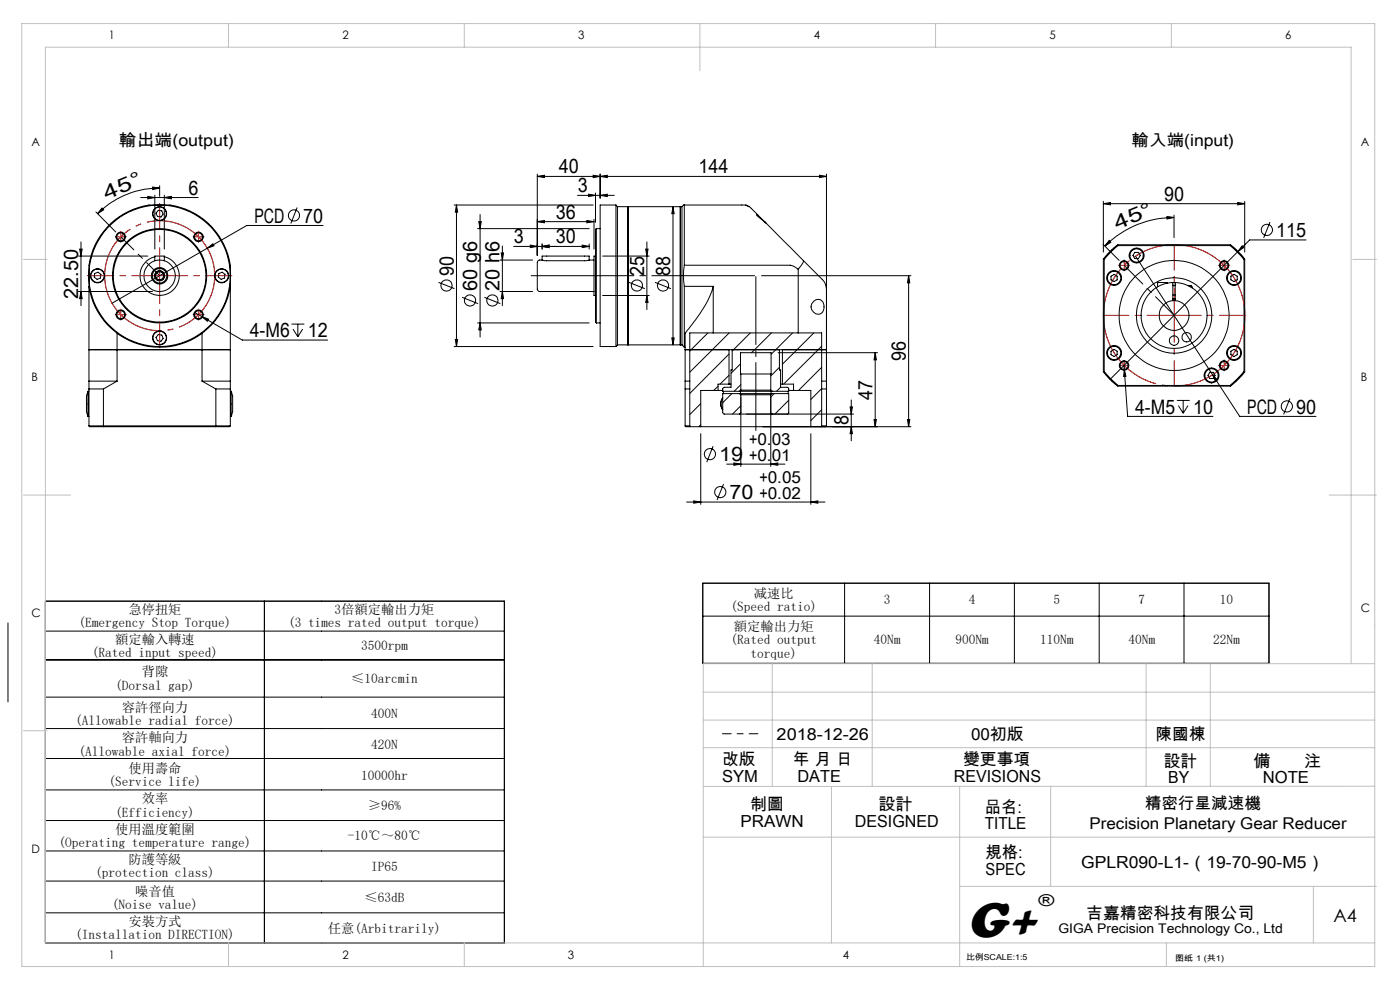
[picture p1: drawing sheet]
<svg xmlns="http://www.w3.org/2000/svg" width="297mm" height="210mm" viewBox="0 0 297 210" stroke-linecap="round" stroke-linejoin="round" font-family="sans-serif">
<g fill="none" stroke="#000" stroke-width=".21">
<path d="M32.3 39.7l1.6 .2-1.5 .3zM33.9 39.9a18.7 18.7 0 0 0-13.2 5.4M33.9 39.4v2.3M114 37.4l1.5-.2v.5zM114 37.4h61.3M114 36.9v17.3M125.8 37.2l1.5 .2-1.5 .3zM127.3 37.4l1.5-.2v.5zM127.3 36.9v5.1M173.8 37.2l1.5 .2-1.5 .3zM175.3 36.9v53.4M16.7 54.3h14.7"/>
<path d="M16.9 52.8h.5l-.2 1.5zM17.2 51.3v13.5M18.9 58.5a15 15 0 0 0 15 15 15 15 0 0 0 15-15M18.9 58.5a15 15 0 0 1 15-15 15 15 0 0 1 15 15M18.9 58.5a14.5 14.5 0 0 1 8.4-13.7l1-.4a13 13 0 0 1 6.3-.9 14.5 14.5 0 0 1 12.4 7.4 12.9 12.9 0 0 1 1.9 7.6M18.9 58.5v2.2M20.1 58l.7-.3 .6 .5-.1 .8-.7 .3-.6-.5zM20.4 45l4.2 4.2M21.6 44.1l.4 .4-1.3 .8zM29.8 41.9h12.3M31.4 41.7l1.4 .2-1.4 .3zM32.8 54.5a4.2 4.2 0 0 0-2.4 6.4 4.2 4.2 0 0 0 6.9 0 4.2 4.2 0 0 0-2.4-6.4"/>
<path d="M32.8 55.3v-1h2.1v1M32.8 41.4v11.4M33.6 44.6l.7 .1 .3 .7-.5 .6-.7-.1-.3-.7zM34.9 41.9l1.5-.2v.5zM34.9 41.4v11.4M44 52.7l1.2-1 .2 .4zM44 52.7l-20.3 11.6M46.4 58l.7-.3 .6 .5-.1 .8-.7 .3-.6-.5zM48.9 58.5v2.2M63 44l-1.3 3.4M68.5 47.8h-16.1l-8.4 4.9M93 59.9l3.4 1.3"/>
<path d="M96.3 43.5h29.5M96.8 43.5l.3 1.5h-.5zM96.8 43.5v30M101.3 48.5h23.7M101.6 47h.5l-.3 1.5zM101.8 45.5v26M106.1 55.2h6.9M106.3 53.6h.5l-.2 1.6zM106.6 52.2v12.6M109 52.3h16M112.5 52l1.5 .3-1.5 .2zM114 47l1.5-.2v.5z"/>
<path d="M114 47h12M115 55.2h-.7l-.3 .5v5.6l.2 .5h11.8M115 55.2l.6 .1h8.8l.6-.1M115 55.2v-.9h10v.9M115 52.3l1.5-.3v.5zM115 51.7v1.1M122.5 41.4h7.8M123.5 52l1.5 .3-1.5 .2zM124.5 46.8l1.5 .2-1.5 .3zM124.8 41.2l1.5 .2-1.5 .3zM125 55.2h1M125 51.7v1.1"/>
<path d="M126 46.5v6.3M126.3 54.3h-.3v8.4h.3M126.3 40.9v6.3M126.5 48.5v20M126.5 48.5a3.4 3.4 0 0 0-.2 2.2v15.6a3.4 3.4 0 0 0 .2 2.2M126.5 48.5h.8M127.3 41.4l1.5-.2v.5zM127.8 54.3h9.9M130.7 43.5v30M130.7 43.5h-3.4v30h3.4M130.7 43.5l.3 .3M131 43.8v29.4"/>
<path d="M131 43.8h13.7M133.1 43.8v29.4M133.3 43.8v29.4M133.4 59.9l3.4 1.3M137 52.8h.5l-.3 1.5zM137.2 51.3v14.4M139 59.9l3.3 1.3M142.8 43.8l.2 1.5h-.5zM142.8 43.8v29.4M144.3 43.8v29.4M144.7 43.8v29.4M145 43.5l-.3 .3"/>
<path d="M145 43.5h13.2M145.2 56.3a14.3 14.3 0 0 0 0 4.4M145.2 56.3h22.4l1 .3 .7 .5M145.2 43.5v12.8M158.2 43.5l.7 .3M158.3 43.5l.8 .5 1.8 1.7M160.9 45.7l-.4-.1 2 1.7 7.9 8M160.9 45.7l1.6 1.6M161.6 58.5h31.7M169.3 57.1v13.5M170.4 55.3l-.1 .5-1 1.3M170.4 55.3l4 4a2.7 2.7 0 0 1 .9 2.1"/>
<path d="M192.8 58.5l.2 1.5h-.5zM192.8 58.5v32M234 51.8l3.4 3.4M234.1 55l.1 .1M234.1 43.2l1.5-.2v.5zM234.1 42.7v10.8M234.1 43.2h30M234.2 55.1v23.7M235.3 51l.4 .4-1.3 .8zM235.4 53.5l1.7-1.6h23.9l2.4 2.2 .7 .9v23.9l-2 2.1-1.1 .9h-23.9l-2-1.8-1-1.3v-23.8zM235.7 58.6l.7-.4 .6 .4v.8l-.6 .3-.7-.3zM237.2 52.1l-1.6 1.4-1.4 1.6"/>
<path d="M237.2 52.1l-.1-.2-1.2 1.1-1.8 2M237.2 52.1h23.7M240.7 53.5h.8l.4 .7-.4 .6h-.8l-.4-.6zM240.9 54.4l16.3 25.1M247.6 45.9l1.5 .2-1.5 .4zM248.8 59.9l-1.2 .2M248.8 59.9v3.5M248.8 59.9h.5M249.1 46.1a20.6 20.6 0 0 0-14.7 6.1M249.1 45.6v4.8M249.3 59.9v3.5M249.3 59.9a7 7 0 0 1 5.9 10.3 7 7 0 0 1-11.8 .9 7 7 0 0 1 4.2-11"/>
<path d="M260.9 52.1l1.6 1.4 1.4 1.6M260.9 52.1l.1-.2 1.6 1.5 1.1 1.2 .4 .4-.2 .1M261.1 58.6l.7-.4 .7 .4v.8l-.7 .3-.7-.3zM262.6 43l1.5 .2-1.5 .3zM262.6 53.4l-27.1 27.1M263.5 52.1l.4 .4-1.3 .9zM263.9 55.1v23.7M264.1 42.7v10.8M269.4 47.1l-1.3 3.4M277.1 50.9h-12l-2.5 2.5M16.7 61.8h15.6M17.2 61.8l.2 1.6h-.5z"/>
<path d="M18.9 74.2h30M18.9 60.7a15.2 15.2 0 0 0 15 13 15.2 15.2 0 0 0 15-13M18.9 60.7v29.6M24.8 70.7v10.1M33.6 71l.7 .1 .3 .7-.5 .6-.7-.1-.3-.7zM41.4 66.3l1.4 .9M42.8 67.2l1.4 .5-.2 .4zM42.8 67.2l8.6 4.9h18.1M42.9 70.7v10.1M48.9 60.7v29.6M61.8 68.7h2.8M62.2 69.8l1 1.6"/>
<path d="M63.2 68.7v2.7M64.2 69.8l-1 1.6M96.3 73.5h29.5M96.6 72h.5l-.3 1.5zM98 63.1l3.4 1.3M101.3 68.5h23.7M101.8 68.5l.3 1.5h-.5zM102.8 63.1l3.4 1.3M106.1 61.8h6.9M106.6 61.8l.2 1.6h-.5zM126.5 68.5h.8M127.8 62.7h9.9"/>
<path d="M131 73.2h13.7M131 73.2l-.3 .3M137.2 62.7l.3 1.5h-.5zM142.5 71.7h.5l-.2 1.5zM144.7 73.2l.5 .5M145.2 60.7v13M145.2 73.7h.1M145.2 60.7h6.1M145.3 74.2h30M150.2 70.6l-3.9 3.9M151.3 60.7a26.4 26.4 0 0 1-4.7 8.4l-1.3 1.6v19.6M151.3 70.6h-5v19.9"/>
<path d="M151.3 70.6h18M151.3 60.7v9.9M154.7 74.2v7.3M154.7 75.1l-8.4 8.4M154.7 79.6l-1.9 1.9M154.7 70.6l-8.4 8.3M155.3 74.2v4.3h-.2v3.7h-1.6l-.2 .3v.5h3.5M157.1 77.2l-2 2M157.2 79.3h6.3M157.2 79.3v3.5M157.2 79.3l-.1-4.5h6.5l-.1 4.5M159.2 70.6l-3.9 3.8"/>
<path d="M163.5 79.3v3.5M163.7 70.6l-4.3 4.2M165.1 74.8h21.1M165.3 74.2v4.3h.3v3.7M165.3 77.9l-1.8 1.9M166 74.2v7.3M168.1 70.6l-4.5 4.6M169.3 70.6h5v10.2M172.6 63.9a1.37 1.37 0 0 1 1.7-.1 1.37 1.37 0 0 1 .5 1.6 1.31 1.31 0 0 1-1.1 1.3 1.31 1.31 0 0 1-1.5-1 1.44 1.44 0 0 1 .4-1.8zM172.6 70.6l-6.6 6.6M174.3 73.4l-8.1 8.1M174.3 77.9l-4.9 4.9"/>
<path d="M185.7 74.8l.2 1.5h-.5zM185.7 74.8v15.7M234.2 78.8h-.1l1.8 2 1.2 1.1 .1-.1M234.2 78.8l1.4 1.6 1.6 1.4M235.7 74.5l.7-.4 .6 .4v.7l-.6 .4-.7-.4zM238.5 77.5v.8M238.5 78.3l.4 1.5-.5 .1zM238.5 78.3l.7 10h18.1M247.6 60.1v-.2h-2v.9M248.8 63.4v.3a3.2 3.2 0 0 0-2.9 3.5 3.2 3.2 0 0 0 3.5 2.8 3.2 3.2 0 0 0 2.8-3.6 3.2 3.2 0 0 0-2.9-2.6M248.8 63.4h.5M248.8 60.6h.5"/>
<path d="M248.8 62.6h.5M248.8 63.8h.5M249.3 63.4v.4M252.1 60.6h.6M252.7 60.6v.4M252.7 60.6l.2 .5M256.6 79h.8l.4 .6-.4 .7h-.8l-.3-.7zM257.2 79.5l1.1 1.1-.5 .3zM257.2 79.5l5.8 8.8h16.2M261.1 74.5l.7-.4 .7 .4v.7l-.7 .4-.7-.4zM263.9 78.8h.2l-.7 .9-2.4 2.2-.1-.1M263.9 78.8l-3 3"/>
<path d="M18.7 83v5.3M18.7 83l-.1 .4a13.1 13.1 0 0 0-.1 4.3l.2 .6M18.7 88.3h.2M18.7 83h.2M18.9 80.8h5.9M18.9 82.5h3M18.9 90.3h3M18.9 90.3l.1 .2h3M21.9 90.3l.1 .2M21.9 90.3h23.9M21.9 82.5v7.8M22 90.5h23.7"/>
<path d="M24.8 80.8l-2.9 1.7M42.9 80.8h6M42.9 80.8l2.9 1.7M45.8 82.5h3.1M45.8 90.3h3.1M45.8 90.3l-.1 .2M45.8 82.5v7.8M48.9 90.3l-.2 .2h-3M48.9 88.3h.1M48.9 83h.1M49 83l.1 .2a13.5 13.5 0 0 1 0 5l-.1 .1M49 83v5.3"/>
<path d="M145.3 82.5h1M145.3 80.8h1M145.3 90.3h1M145.3 90.3l.2 .2h.8M146.3 90.5h2.4M148.7 92v15M148.7 85.6l-2.4 2.3M148.7 90.1l-.5 .4M151.3 94.6l-1.4 3.4M152.3 82.8h1M152.3 82.8h-3.6v7.7M152.3 81.9l-.9 .9"/>
<path d="M153.3 84.4a2.1 2.1 0 0 0 0 2.5M153.3 84.4a2.13 2.13 0 0 0 0 2.6M153.5 83v.5M154.2 98.5h12.3M154.7 81.5h.4M154.7 81.5h-2.4v1.3M155.3 83.5l-2 1.9M155.7 98.2l1.5 .3-1.5 .2zM156.8 83.5h-3.5v4l.2 .3h3.3M156.8 83h.3M156.8 83.5h.3M156.8 83.5l.4 .2"/>
<path d="M157.1 83h6.5M157.1 83.5h6.5M157.1 83v.5M157.2 87.5l-.4 .3M157.2 82.8h6.3M157.2 83.7h6.3M157.2 83.7v15.2M157.2 82.8l-.4 .2M157.2 81.6l-1.4 1.4M157.2 86.1l-1.8 1.7M158.3 87.8h22.8M161.8 90.5h31.5"/>
<path d="M163.5 87.5l.3 .3h-7M163.5 83.7v15.2M163.5 82.8l.3 .2M163.5 98.5l1.5-.3v.5zM163.6 83h.2M163.6 83.5h.2M163.6 83v.5M163.8 83.5h3.5v4.1l-.3 .2M163.8 83.5l-.3 .2M164.2 83.5l-.7 .7M165.6 82.2h1.5l.2 .2v.6h-3.5M165.6 81.5h.4"/>
<path d="M165.6 82.2l-.9 .8M166 81.5h2.3v1.3M167.2 83v.5M167.3 82.8h1M167.3 84.9l-2.9 2.9M168.3 82.8h3.7v7.7h-23.3M172 92v15M174.3 82.5h1M174.3 90.3h1M174.3 80.8h1M174.3 80.8v1.7M174.3 82.5v8h.9l.1-.2"/>
<path d="M174.3 82.4l-2.3 2.3M174.3 86.9l-2.3 2.3M180.3 86.3h.5l-.2 1.5zM180.6 90.5l.2 1.5h-.5zM180.6 84.8v8.7M185.4 89h.5l-.2 1.5zM192.5 89h.5l-.2 1.5zM237.2 81.8h23.7M249.7 84.9h2.7M250 86l1 1.7M251 84.9v2.8M252 86l-1 1.7"/>
<path d="M273.6 84.5l-1.3 3.4M145.7 106.5h29.3M147.2 106.2l1.5 .3-1.5 .2zM153.5 102.7l-1.4 3.4M172 106.5l1.5-.3v.5zM1.7 132.1v16.8M9.6 127.5h97.4v72.5h-97.4zM9.6 133.9h97.4M9.6 140h97.4M56.1 127.5v72.5M149.1 123.7h120.1v17h-120.1zM149.1 130.7h120.1"/>
<path d="M179.2 123.7v17M197.2 123.7v17M215.2 123.7v17M233.2 123.7v17M251.2 123.7v17M9.6 147.9h97.4M9.6 154.5h97.4M9.6 160.9h97.4M9.6 167.6h97.4M9.6 174.1h97.4M9.6 180.5h97.4M9.6 186.9h97.4"/>
<path d="M9.6 193.6h97.4"/>
<circle cx="20.7" cy="58.5" r="1.42"/>
<circle cx="20.7" cy="58.5" r="1.5"/>
<circle cx="25.6" cy="50.3" r="1.01"/>
<circle cx="25.6" cy="50.2" r=".84"/>
<circle cx="33.8" cy="58.5" r=".83"/>
<circle cx="33.9" cy="58.5" r="10"/>
<circle cx="33.9" cy="58.5" r="1.07"/>
<circle cx="33.9" cy="45.3" r="1.51"/>
<circle cx="33.9" cy="58.5" r="3.3"/>
<circle cx="33.9" cy="58.5" r="1.75"/>
<circle cx="33.9" cy="45.3" r="1.41"/>
<circle cx="33.9" cy="58.5" r="1.54"/>
<circle cx="33.9" cy="58.5" r="1"/>
<circle cx="33.9" cy="58.5" r="9.8"/>
<circle cx="42.1" cy="50.3" r="1"/>
<circle cx="42.1" cy="50.2" r=".83"/>
<circle cx="47" cy="58.5" r="1.41"/>
<circle cx="47" cy="58.5" r="1.48"/>
<circle cx="62.4" cy="45.7" r="1.18"/>
<circle cx="236.3" cy="59" r="1.41"/>
<circle cx="236.4" cy="59" r="1.59"/>
<circle cx="238.5" cy="56.3" r=".83"/>
<circle cx="238.5" cy="56.3" r="1"/>
<circle cx="241.1" cy="54.2" r="1.58"/>
<circle cx="241.1" cy="54.2" r="1.41"/>
<circle cx="259.7" cy="56.3" r="1"/>
<circle cx="259.7" cy="56.3" r=".82"/>
<circle cx="261.8" cy="59" r="1.59"/>
<circle cx="261.8" cy="59" r="1.42"/>
<circle cx="268.8" cy="48.8" r="1.19"/>
<circle cx="25.6" cy="66.8" r="1.02"/>
<circle cx="25.6" cy="66.8" r=".84"/>
<circle cx="33.8" cy="71.7" r="1.5"/>
<circle cx="33.9" cy="71.7" r="1.42"/>
<circle cx="42.1" cy="66.8" r=".83"/>
<circle cx="42.1" cy="66.8" r="1.01"/>
<circle cx="94.7" cy="60.6" r="1.19"/>
<circle cx="99.7" cy="63.7" r="1.2"/>
<circle cx="104.5" cy="63.7" r="1.19"/>
<circle cx="135.1" cy="60.6" r="1.19"/>
<circle cx="140.7" cy="60.6" r="1.19"/>
<circle cx="236.3" cy="74.8" r="1.41"/>
<circle cx="236.4" cy="74.9" r="1.58"/>
<circle cx="238.5" cy="77.5" r=".83"/>
<circle cx="238.5" cy="77.5" r="1"/>
<circle cx="249.1" cy="72.3" r="1"/>
<circle cx="249.1" cy="66.9" r="8"/>
<circle cx="249.1" cy="66.9" r="11.7"/>
<circle cx="251.7" cy="71.5" r="1"/>
<circle cx="257" cy="79.6" r="1.58"/>
<circle cx="257" cy="79.6" r="1.41"/>
<circle cx="259.7" cy="77.5" r="1"/>
<circle cx="259.7" cy="77.5" r=".82"/>
<circle cx="261.8" cy="74.9" r="1.58"/>
<circle cx="261.8" cy="74.9" r="1.42"/>
<circle cx="150.6" cy="96.3" r="1.19"/>
<circle cx="273" cy="86.2" r="1.19"/>
<circle cx="152.8" cy="104.4" r="1.18"/>
</g>
<path d="M263.4 62.5a15 15 0 0 0-25-6.1 15 15 0 0 0 6.6 24.9 15 15 0 0 0 18.7-17.7l-.3-1.1" fill="none" stroke="#f00" stroke-width=".25" stroke-dasharray="30.5 1.3 1.3 1.3" stroke-dashoffset="2.4" stroke-linecap="butt"/>
<path d="M45 55.1a11.7 11.7 0 0 0-19.4-4.8 11.7 11.7 0 0 0 5 19.4 11.7 11.7 0 0 0 14.7-13.7l-.3-.9" fill="none" stroke="#f00" stroke-width=".25" stroke-dasharray="30.5 1.3 1.3 1.3" stroke-dashoffset="12.9" stroke-linecap="butt"/>
<path d="M160.3 58.7v32.6" fill="none" stroke="#000" stroke-width=".21" stroke-dasharray="30.5 1.3 1.3 1.3" stroke-dashoffset="16.1"/>
<path d="M160.1 58.5h-47.4" fill="none" stroke="#000" stroke-width=".21" stroke-dasharray="30.5 1.3 1.3 1.3" stroke-dashoffset="8.7"/>
<g fill="none" stroke="#f00" stroke-width=".21" stroke-dasharray="30.5 1.3 1.3 1.3">
<path d="M25.3 50.2h-.8M25.6 49.9v-.8M25.6 50.6v.8M26 50.2h.8M41.8 50.2h-.8M42.1 49.9v-.8M42.1 50.6v.8M42.5 50.2h.8M238.1 56.3h-.8M238.5 56v-.9M238.5 56.6v.9M238.8 56.3h.9"/>
<path d="M259.4 56.3h-.9M259.7 56v-.9M259.7 56.6v.9M260 56.3h.9M25.3 66.7h-.8M25.6 66.4v-.8M25.6 67.1v.8M26 66.7h.8M41.8 66.7h-.8M42.1 66.4v-.8M42.1 67.1v.8M42.5 66.7h.8"/>
<path d="M238.1 77.5h-.6M238.5 77.2v-.7M238.5 77.8v.7M238.8 77.5h.7M259.4 77.5h-.9M259.7 77.2v-.9M259.7 77.8v.9M260 77.5h.9"/>
</g>
<path d="M33.5 58.5h-15M33.9 58.1v-15M33.9 58.8v15M34.2 58.5h15" fill="none" stroke="#f00" stroke-width=".21" stroke-dasharray="30.5 1.3 1.3 1.3" stroke-dashoffset="24.9"/>
<path d="M248.8 66.9h-14.7M249.1 66.6v-14.7M249.1 67.2v14.7M249.4 66.9h14.7" fill="none" stroke="#f00" stroke-width=".21" stroke-dasharray="30.5 1.3 1.3 1.3" stroke-dashoffset="25.1"/>
<g fill="none" stroke="#f00" stroke-width=".21">
<path d="M25.4 50.3h.4M25.6 50.1v.3M33.7 58.5h.3M33.9 58.3v.4M41.9 50.3h.4M42.1 50.1v.3M238.3 56.3h.3M238.5 56.2v.3M259.5 56.3h.4M259.7 56.2v.3M25.4 66.7h.4M25.6 66.6v.3"/>
<path d="M41.9 66.7h.4M42.1 66.6v.3M238.3 77.5h.3M238.5 77.4v.3M248.9 66.9h.3M249.1 66.7v.4M259.5 77.5h.4M259.7 77.4v.3"/>
</g>
<path d="M153.3 155.6h7.5" fill="none" stroke="#000" stroke-width=".21" stroke-dasharray="30.5 1.3 1.3 1.3" stroke-dashoffset="28.6"/>
<path d="M238.5 56.3l10.6 10.6" fill="none" stroke="#000" stroke-width=".21" stroke-dasharray="30.5 1.3 1.3 1.3" stroke-dashoffset="24.9"/>
<path d="M25.6 50.2l8.3 8.3" fill="none" stroke="#000" stroke-width=".21" stroke-dasharray="30.5 1.3 1.3 1.3" stroke-dashoffset="26.6"/>
<g fill="none" stroke="#c0c0c0" stroke-width=".21">
<path d="M4.6 5h287v200h-287zM48.5 5v5M98.5 5v5M148.5 5v10M198.5 5v5M248.5 5v5M5 55h5M287 55h5M5 105h10M282 105h10M5 155h5M149.2 152.7h142.4"/>
<path d="M149.2 146.8h142.4M149.2 158.6h142.4M163.8 140.8v26M185 140.8v26M243.1 140.8v26M256.8 140.8v26M286.6 140.8v-130.8h-277v190h282M291.6 140.8h-142.4v64.2M149.2 177.6h142.4M176.4 166.8v33.2M203.6 166.8v38.2M222.9 166.8v21.2"/>
<path d="M291.6 166.8h-142.4M203.6 188h88.4M278.6 188v12M48.5 200v5M98.5 200v5M247.4 200v5"/>
</g>
<g fill="#000">
<path d="M32.3 39.7l1.6 .2-1.5 .3zM21.6 44.1l.4 .4-1.3 .8z"/>
<path d="M173.8 37.2l1.5 .2-1.5 .3zM127.3 37.4l1.5-.2v.5zM125.8 37.2l1.5 .2-1.5 .3zM114 37.4l1.5-.2v.5zM115 52.3l1.5-.3v.5zM112.5 52l1.5 .3-1.5 .2zM124.5 46.8l1.5 .2-1.5 .3zM114 47l1.5-.2v.5z"/>
<path d="M44 52.7l1.4-.6-.2-.4zM257.2 79.5l.6 1.4 .5-.3z"/>
<path d="M247.6 45.9l1.5 .2-1.5 .4zM235.3 51l.4 .4-1.3 .8z"/>
<path d="M185.7 74.8l.2 1.5h-.5zM185.4 89h.5l-.2 1.5zM142.8 43.8l.2 1.5h-.5zM142.5 71.7h.5l-.2 1.5zM101.6 47h.5l-.3 1.5zM101.8 68.5l.3 1.5h-.5zM137 52.8h.5l-.3 1.5zM137.2 62.7l.3 1.5h-.5zM192.8 58.5l.2 1.5h-.5zM192.5 89h.5l-.2 1.5zM16.9 52.8h.5l-.2 1.5zM17.2 61.8l.2 1.6h-.5z"/>
<path d="M155.7 98.2l1.5 .3-1.5 .2zM163.5 98.5l1.5-.3v.5zM124.8 41.2l1.5 .2-1.5 .3zM127.3 41.4l1.5-.2v.5zM115 52.3l1.5-.3v.5zM123.5 52l1.5 .3-1.5 .2zM31.4 41.7l1.4 .2-1.4 .3zM34.9 41.9l1.5-.2v.5zM42.8 67.2l1.2 .9 .2-.4zM263.5 52.1l-.9 1.3 1.3-.9zM234.1 43.2l1.5-.2v.5zM262.6 43l1.5 .2-1.5 .3zM238.5 78.3l-.1 1.6 .5-.1z"/>
<path d="M180.6 90.5l.2 1.5h-.5zM180.3 86.3h.5l-.2 1.5zM96.6 72h.5l-.3 1.5zM96.8 43.5l.3 1.5h-.5zM106.6 61.8l.2 1.6h-.5zM106.3 53.6h.5l-.2 1.6z"/>
<path d="M147.2 106.2l1.5 .3-1.5 .2zM172 106.5l1.5-.3v.5z"/>
</g>
<text font-size="11" x="205.1" y="198.7">G+</text>
<g font-size="4.2">
<text x="40" y="41.3">6</text>
<text x="118.6" y="36.8">40</text>
<text x="122.6" y="40.8">3</text>
<text x="148.2" y="36.8">144</text>
<text x="22.6" y="42.4" transform="rotate(-23 22.6 42.4)">4 5 °</text>
<text x="54" y="47.2">PCD</text>
<text x="64.3" y="47.2">70</text>
<text x="117.9" y="46.4">36</text>
<text x="247" y="42.6">90</text>
<text x="109" y="51.6">3</text>
<text x="117.9" y="51.6">30</text>
<text x="237" y="48.8" transform="rotate(-23 237 48.8)">4 5 °</text>
<text x="270.7" y="50.3">115</text>
<text x="96.3" y="58.6" transform="rotate(-90 96.3 58.6)">90</text>
<text x="136.7" y="58.6" transform="rotate(-90 136.7 58.6)">25</text>
<text x="142.2" y="58.6" transform="rotate(-90 142.2 58.6)">88</text>
<text x="16.6" y="63.4" transform="rotate(-90 16.6 63.4)">22.50</text>
<text x="101.3" y="61.8" transform="rotate(-90 101.3 61.8)">60 g6</text>
<text x="106" y="61.8" transform="rotate(-90 106 61.8)">20 h6</text>
<text x="53" y="71.5">4-M6</text>
<text x="65.3" y="71.5">12</text>
<text x="192.2" y="76.6" transform="rotate(-90 192.2 76.6)">96</text>
<text x="185.1" y="84.8" transform="rotate(-90 185.1 84.8)">47</text>
<text x="240.8" y="87.7">4-M5</text>
<text x="253.1" y="87.7">10</text>
<text x="264.6" y="87.7">PCD</text>
<text x="275" y="87.7">90</text>
<text x="180" y="90.2" transform="rotate(-90 180 90.2)">8</text>
<text x="152.6" y="97.8">19</text>
<text x="154.8" y="105.9">70</text>
</g>
<text font-size="3.9" x="282.9" y="195.5">A4</text>
<g font-size="3.5">
<text x="25.2" y="30.9">輸出端(output)</text>
<text x="240" y="30.9">輸入端(input)</text>
<text x="158.9" y="94.3">+0.03</text>
<text x="158.9" y="97.8">+0.01</text>
<text x="161.1" y="102.4">+0.05</text>
<text x="161.1" y="105.9">+0.02</text>
<text x="164.8" y="157">2018-12-26</text>
<text x="206" y="157">00初版</text>
<text x="245.2" y="157">陳國棟</text>
<text x="153.2" y="162.3">改版</text>
<text x="153.2" y="165.8">SYM</text>
<text x="168.2" y="162.3">年 月 日</text>
<text x="169.2" y="165.8">DATE</text>
<text x="202.4" y="165.8">REVISIONS</text>
<text x="204.3" y="162.3">變更事項</text>
<text x="246.9" y="162.6">設計</text>
<text x="247.9" y="166.1">BY</text>
<text x="265.9" y="162.6">備</text>
<text x="267.9" y="166.1">NOTE</text>
<text x="276.6" y="162.6">注</text>
<text x="159.1" y="171.9">制圖</text>
<text x="186.4" y="171.9">設計</text>
<text x="208.9" y="172.4">品名:</text>
<text x="157.1" y="175.4">PRAWN</text>
<text x="181.3" y="175.4">DESIGNED</text>
<text x="208.9" y="175.9">TITLE</text>
<text x="209.1" y="182.1">規格:</text>
<text x="209.1" y="185.6">SPEC</text>
<text x="229.3" y="184.2">GPLR090-L1-（19-70-90-M5）</text>
<text x="220.3" y="192.2">®</text>
<text x="230.5" y="194.8">吉嘉精密科技有限公司</text>
</g>
<g font-size="3.4">
<text x="242.9" y="171.6">精密行星減速機</text>
<text x="231.1" y="175.9">Precision Planetary Gear Reducer</text>
</g>
<g font-size="2.8">
<text x="27.2" y="130.3">急停扭矩</text>
<text x="71" y="130.3">3倍額定輸出力矩</text>
<text x="155" y="129.6">(Speed ratio)</text>
<text x="159.9" y="126.8">减速比</text>
<text x="187.5" y="128.2">3</text>
<text x="205.5" y="128.2">4</text>
<text x="223.5" y="128.2">5</text>
<text x="241.5" y="128.2">7</text>
<text x="258.8" y="128.2">10</text>
<text x="16.7" y="133.1">(Emergency Stop Torque)</text>
<text x="24.4" y="136.5">額定輸入轉速</text>
<text x="61.1" y="133.1">(3 times rated output torque)</text>
<text x="76.6" y="137.9">3500rpm</text>
<text x="155" y="136.7">(Rated output</text>
<text x="155.7" y="133.9">額定輸出力矩</text>
<text x="185.4" y="136.7">40Nm</text>
<text x="202.7" y="136.7">900Nm</text>
<text x="220.7" y="136.7">110Nm</text>
<text x="239.4" y="136.7">40Nm</text>
<text x="257.4" y="136.7">22Nm</text>
<text x="19.5" y="139.3">(Rated input speed)</text>
<text x="30.1" y="143.5">背隙</text>
<text x="159.2" y="139.5">torque)</text>
<text x="24.4" y="146.3">(Dorsal gap)</text>
<text x="74.5" y="144.9">≤10arcmin</text>
<text x="16" y="153.8">(Allowable radial force)</text>
<text x="25.8" y="151">容許徑向力</text>
<text x="78.7" y="152.4">400N</text>
<text x="16.7" y="160.3">(Allowable axial force)</text>
<text x="25.8" y="157.5">容許軸向力</text>
<text x="78.7" y="158.9">420N</text>
<text x="23" y="166.8">(Service life)</text>
<text x="27.2" y="164">使用壽命</text>
<text x="76.6" y="165.4">10000hr</text>
<text x="24.4" y="173.2">(Efficiency)</text>
<text x="30.1" y="170.4">效率</text>
<text x="78" y="171.8">≥96%</text>
<text x="12.4" y="179.7">(Operating temperature range)</text>
<text x="24.4" y="176.9">使用溫度範圍</text>
<text x="73.8" y="178.3">-10℃～80℃</text>
<text x="27.2" y="183.3">防護等級</text>
<text x="78.7" y="184.7">IP65</text>
<text x="20.2" y="186.1">(protection class)</text>
<text x="28.7" y="190">噪音值</text>
<text x="77.3" y="191.4">≤63dB</text>
<text x="23.7" y="192.8">(Noise value)</text>
<text x="27.2" y="196.4">安裝方式</text>
<text x="69.6" y="197.8">任意(Arbitrarily)</text>
<text x="224.5" y="197.8">GIGA Precision Technology Co., Ltd</text>
<text x="16" y="199.2">(Installation DIRECTION)</text>
</g>
<g font-size="2.5">
<text x="23.1" y="8.4">1</text>
<text x="72.7" y="8.4">2</text>
<text x="122.7" y="8.4">3</text>
<text x="172.7" y="8.4">4</text>
<text x="222.7" y="8.4">5</text>
<text x="272.7" y="8.4">6</text>
<text x="6.7" y="30.9">A</text>
<text x="288.7" y="30.9">A</text>
<text x="6.7" y="80.9">B</text>
<text x="288.7" y="80.9">B</text>
<text x="6.7" y="130.9">C</text>
<text x="288.7" y="129.9">C</text>
<text x="6.7" y="180.9">D</text>
<text x="23.1" y="203.4">1</text>
<text x="72.7" y="203.4">2</text>
<text x="120.5" y="203.4">3</text>
<text x="178.8" y="203.4">4</text>
</g>
<g font-size="1.7">
<text x="204.9" y="203.7">比例SCALE:1:5</text>
<text x="249.3" y="203.8">图纸 1 (共1)</text>
</g>
</svg>
